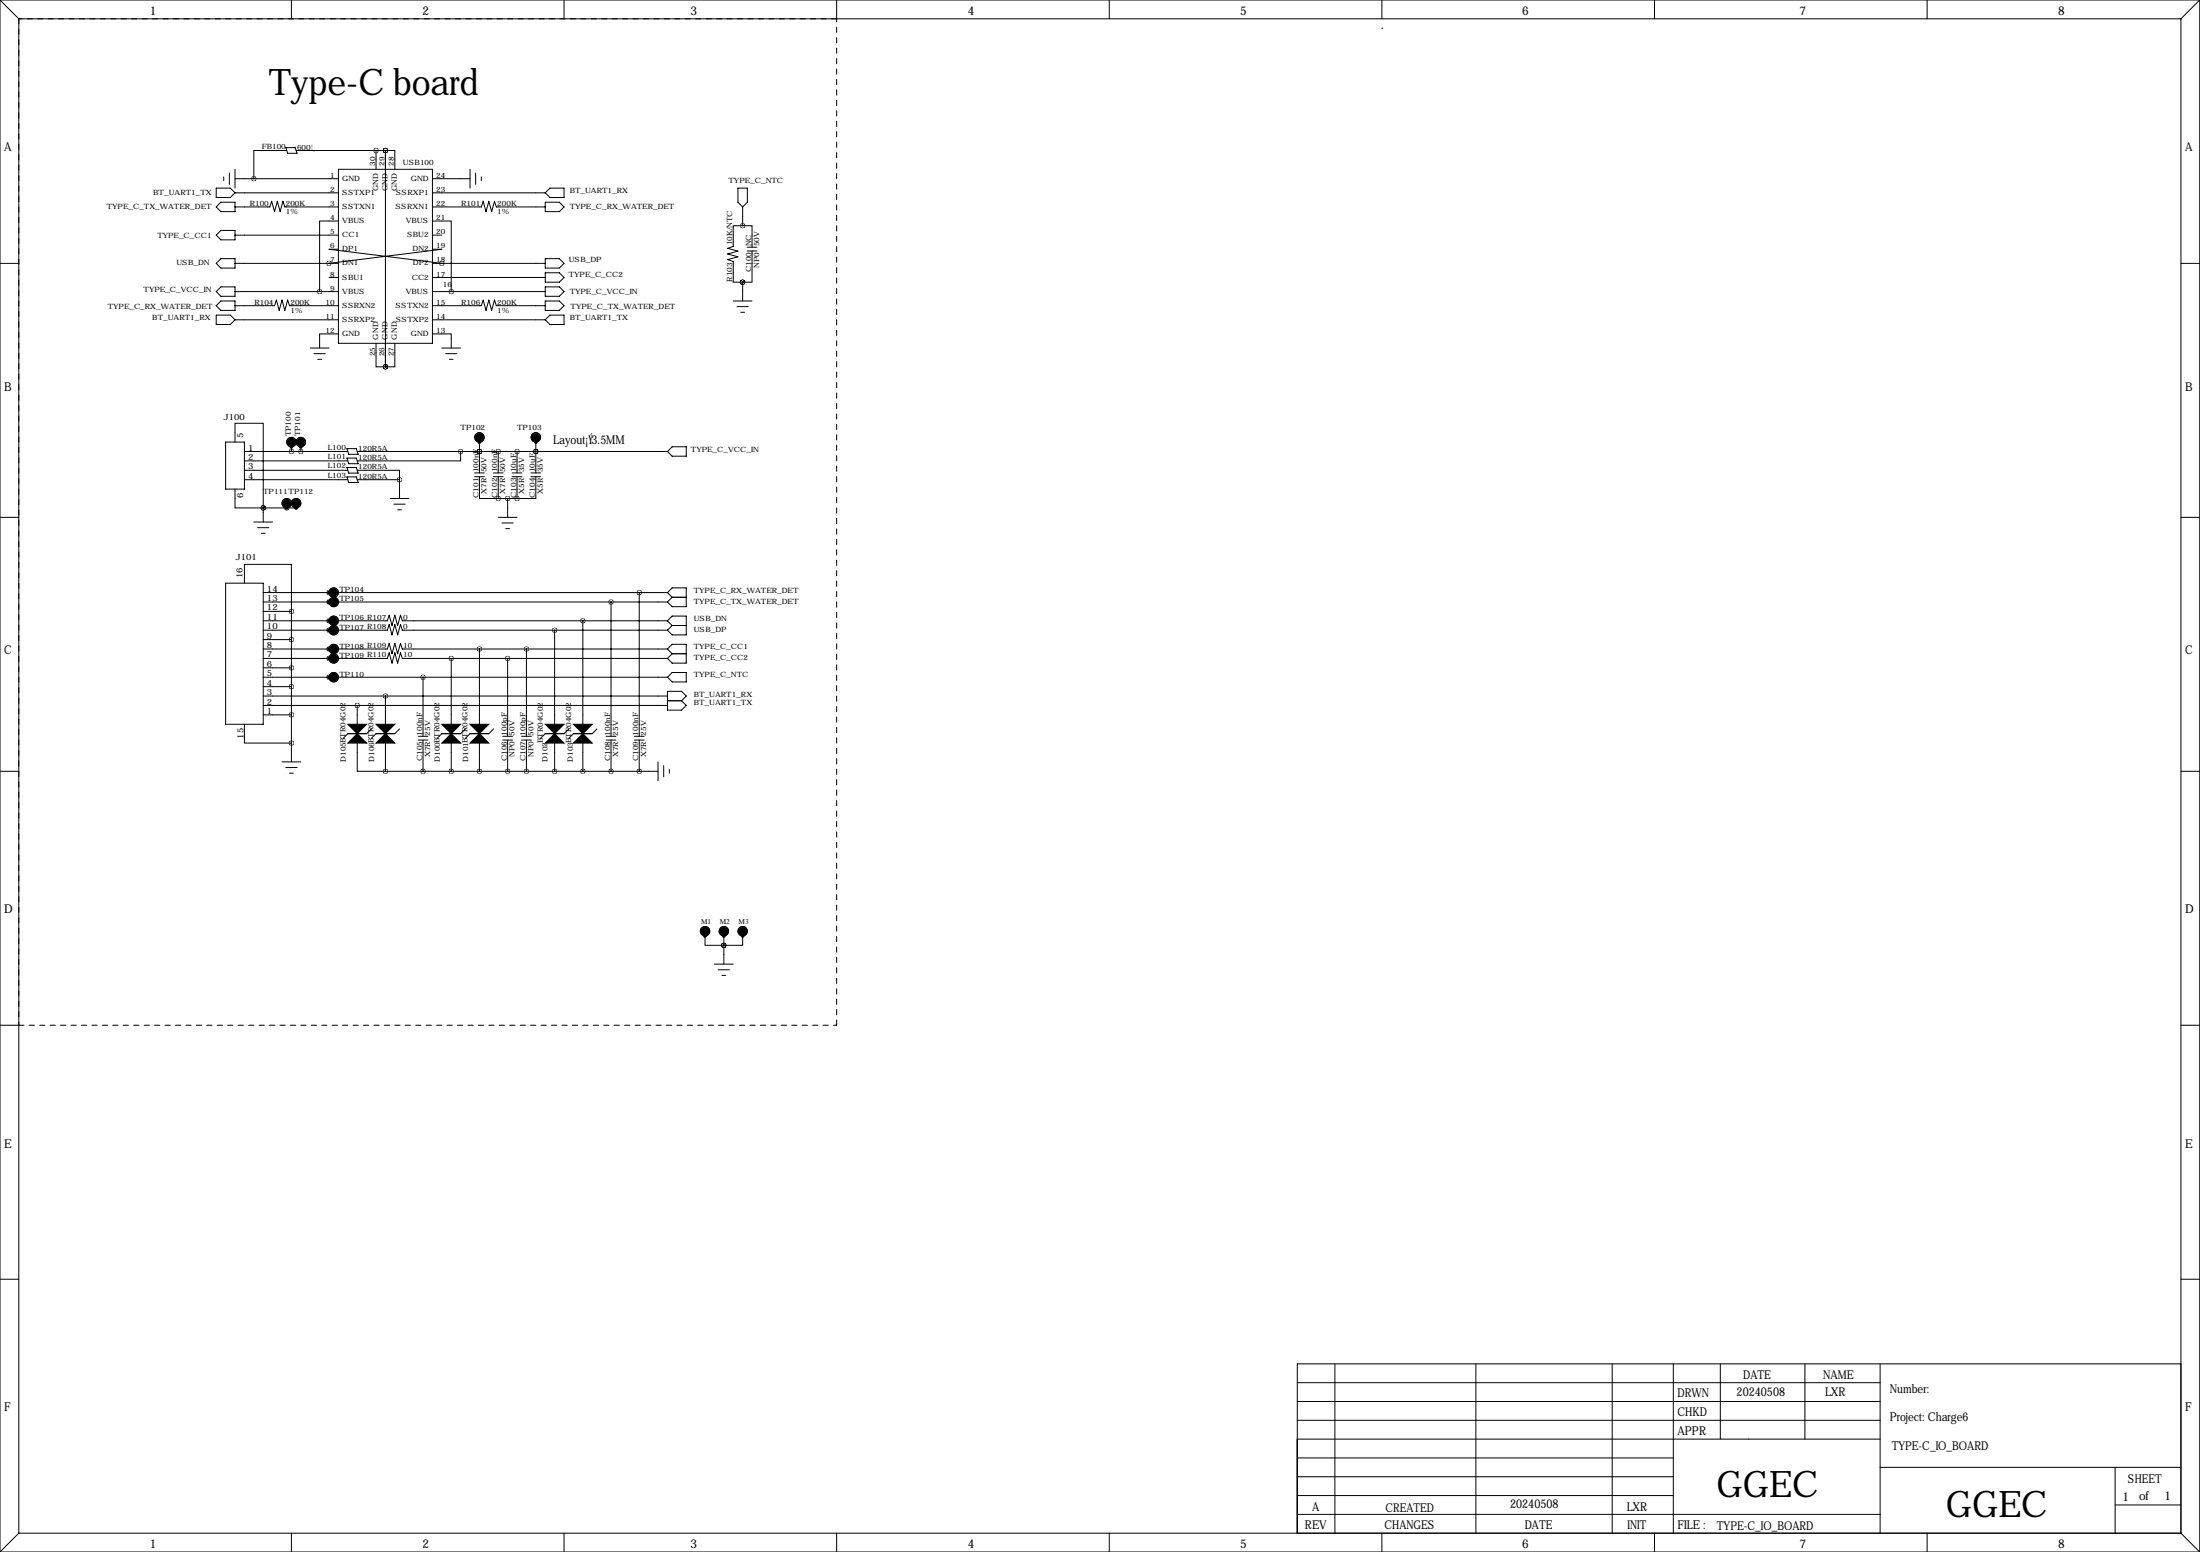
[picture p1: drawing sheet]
<svg xmlns="http://www.w3.org/2000/svg" width="594mm" height="419mm" viewBox="0 0 594 419" stroke-linecap="round" stroke-linejoin="round" font-family="sans-serif">
<g fill="none" stroke="#000" stroke-width=".27">
<path d="M0 0h594.4M0 0v419.1M0 0l5.1 5.1M5.1 5.1h584.2M5.1 5.1v408.9M78.7 0v5.1M152.4 0v5.1M226.1 0v5.1M299.7 0v5.1M373.4 7.6h.1M373.4 0v5.1M447 0v5.1"/>
<path d="M520.7 0v5.1M589.3 5.1v408.9M594.4 0v419.1M594.4 0l-5.1 5.1M77.2 39.9h2.6l.5 1.5h-2.6zM58.4 55.9l1.3-1.3h3.8v2.5h-3.8zM58.4 50.8h3.8l1.3 1.3-1.3 1.2h-3.8zM60.5 47.8v1M62 46.7v3.1M63.5 48.3h27.9M63.5 52.1h27.9M63.5 55.9h9.4l.5-1.5 .8 2.7 .7-2.7 .8 2.7 .8-2.7 .5 1.5h14.4"/>
<path d="M63.5 45.7v5.1M77.5 40.6h-8.9v7.7M80 40.6h24.1M91.4 59.7h-5v19M91.4 45.7h25.4v47h-25.4zM101.6 40.6v5.1M104.1 40.6h.1M104.1 40.6h2.6v5.1M104.1 40.6v58.5M116.8 59.7h5.1v19M116.8 48.3h10.2M116.8 52.1h30.5"/>
<path d="M116.8 55.9h13.2l.6-1.5 .7 2.7 .8-2.7 .7 2.7 .8-2.7 .5 1.5h13.2M127 45.7v5.1M128.5 46.7v3.1M130 47.8v1M147.3 52.1l1.3-1.3h3.8v2.5h-3.8zM147.3 54.6h3.8l1.3 1.3-1.3 1.2h-3.8zM199.4 50.8h2.5v3.8l-1.2 1.3-1.3-1.3zM200.7 55.9v5.1M0 71.1h5.1M58.4 63.5l1.3-1.3h3.8v2.6h-3.8zM58.4 71.1l1.3-1.2h3.8v2.5h-3.8zM59.7 77.5h3.8v2.5h-3.8l-1.3-1.3z"/>
<path d="M63.5 71.1h27.9M63.5 63.5h27.9M63.5 78.7h27.9M88.9 71.1h.1M88.9 74.9h2.5M91.4 67.3h-2.5l30.5 3.8M116.8 71.1h30.5M116.8 63.5h2.6M116.8 67.3h2.6l-30.5 3.8M116.8 74.9h30.5M116.8 78.7h30.5M119.4 71.1h.1"/>
<path d="M147.3 69.9h3.8l1.3 1.2-1.3 1.3h-3.8zM147.3 73.7h3.8l1.3 1.2-1.3 1.3h-3.8zM147.3 77.5h3.8l1.3 1.2-1.3 1.3h-3.8zM200.7 61h-2.6v5.5l-1.5 .6 2.8 .7-2.8 .8 2.8 .7-2.8 .8 1.5 .5v5.6h2.6M200.7 61h2.5v5.8M200.7 76.2h.1M200.7 76.2v5.1M201.9 67.8h2.6M201.9 66.8h2.6M203.2 67.8v8.4h-2.5M589.3 71.1h5.1M58.4 82.6l1.3-1.3h3.8v2.5h-3.8z"/>
<path d="M58.4 85.1h3.8l1.3 1.3-1.3 1.2h-3.8zM63.5 82.6h10.7l.5-1.6 .7 2.8 .8-2.8 .8 2.8 .7-2.8 .5 1.6h13.2M63.5 86.4h27.9M83.8 94h5.1M84.8 95.5h3.1M85.9 97h1M91.4 90.2h-5v3.8M101.6 92.7v6.4h2.5M104.1 99.1h.1M106.7 92.7v6.4h-2.6M116.8 90.2h5.1v3.8M116.8 82.6h13.2l.6-1.6 .7 2.8 .8-2.8 .7 2.8 .8-2.8 .5 1.6h13.2"/>
<path d="M116.8 86.4h30.5M119.4 94h5.1M120.4 95.5h3M121.4 97h1M147.3 86.4l1.3-1.3h3.8v2.5h-3.8zM147.3 81.3h3.8l1.3 1.3-1.3 1.2h-3.8zM198.1 81.3h5.1M199.1 82.8h3.1M200.2 84.3h1M61 119.4h5v12.7h-5zM63.5 119.4v-5.1h7.6v22.9M129.5 119.4v8.3"/>
<path d="M144.8 119.4v8.3M0 139.7h5.1M63.5 132.1v5.1h7.6M66 121.9h28M66 124.5h28M66 127h28M66 129.5h28M71.1 137.2h.1M71.1 137.2v3.8M71.1 137.2h8.9M77.5 137.2h.1M78.7 120.6v1.3"/>
<path d="M81.3 120.6v1.3M93.7 128.8h2.6l.5 1.5h-2.6zM93.7 121.2h2.6l.5 1.5h-2.6zM93.7 123.7h2.6l.5 1.5h-2.6zM93.7 126.2h2.6l.5 1.6h-2.6zM96.5 127h11.4v2.5M96.5 121.9h83.8M96.5 129.5h11.4M105.4 134.6h5.1M106.4 136.1h3.1M107.4 137.7h1.1M107.9 129.5v5.1"/>
<path d="M124.5 121.9v2.6h-28M128.2 128.7h2.7M128.2 127.7h2.7M129.5 128.7v5.9h5.1M129.5 121.9h.1M133.3 128.7h2.6M133.3 127.7h2.6M134.6 139.7h5.1M134.6 121.9v5.8M134.6 128.7v5.9M134.6 134.6h5.1M137.2 134.6v5.1"/>
<path d="M138.4 128.7h2.6M138.4 127.7h2.6M139.7 121.9v5.8M139.7 128.7v5.9M143.5 128.7h2.6M143.5 127.7h2.6M144.8 128.7v5.9h-5.1M144.8 121.9h.1M181.6 120.6h3.8v2.6h-3.8l-1.3-1.3zM589.3 139.7h5.1M61 157.5h10.1v38.1h-10.1zM66 157.5v-5.1h12.7v12.7"/>
<path d="M68.6 141h5.1M69.6 142.5h3M70.6 144h1M135.6 141.2h3.1M136.7 142.7h1M71.1 167.6h33.5l.6-1.5 .7 2.8 .8-2.8 .7 2.8 .8-2.8 .5 1.5h71.6M71.1 170.2h33.5l.6-1.5 .7 2.7 .8-2.7 .7 2.7 .8-2.7 .5 1.5h71.6M71.1 175.3h33.5l.6-1.6 .7 2.8 .8-2.8 .7 2.8 .8-2.8 .5 1.6h71.6M71.1 177.8h33.5l.6-1.5 .7 2.8 .8-2.8 .7 2.8 .8-2.8 .5 1.5h71.6M71.1 172.7h7.6M71.1 165.1h7.6M71.1 162.6h109.2"/>
<path d="M71.1 160h109.2M78.7 165.1v40.6M88.9 160h.1M88.9 162.6h.1M88.9 167.6h.1M88.9 170.2h.1M88.9 175.3h.1M88.9 177.8h.1M121.9 177.8v17.8M129.5 175.3v20.3M137.2 177.8v21M142.2 175.3v23.5"/>
<path d="M149.9 170.2v25.4M157.5 167.6v28M165.1 162.6v36.2M172.7 160v38.8M180.3 160l1.3 1.3M180.3 160l1.3-1.2h3.8v5h-3.8l-1.3-1.2M180.3 167.6l1.3-1.2h3.8v5h-3.8l-1.3-1.2M180.3 175.3l1.3-1.3h3.8v5.1h-3.8l-1.3-1.3M180.3 167.6l1.3 1.3M180.3 175.3l1.3 1.2M181.6 176.5l-1.3 1.3M181.6 168.9l-1.3 1.3"/>
<path d="M181.6 161.3h3.8M181.6 161.3l-1.3 1.3M181.6 168.9h3.8M181.6 176.5h3.8M66 195.6v5.1h12.7M71.1 193h7.6M71.1 190.5h109.2M71.1 188h109.2M71.1 185.4h7.6M71.1 182.9h109.2M71.1 180.3h7.6M88.9 182.9h.1"/>
<path d="M96.5 190.5v5.1M100.3 196.8l-1.2 1.3h-5.1l-1.3 1.3M104.1 188v7.6M107.9 196.8l-1.2 1.3h-5.1l-1.3 1.3M113 199.8h2.6M113 198.8h2.6M114.3 182.9v15.9M114.3 199.8v8.5M125.7 196.8l-1.2 1.3h-5.1l-1.3 1.3M133.3 196.8l-1.2 1.3h-5.1l-1.3 1.3M135.8 199.8h2.7M135.8 198.8h2.7"/>
<path d="M137.2 199.8v8.5M140.9 199.8h2.7M140.9 198.8h2.7M142.2 199.8v8.5M153.7 196.8l-1.3 1.3h-5.1l-1.3 1.3M161.3 196.8l-1.3 1.3h-5.1l-1.2 1.3M163.8 199.8h2.6M163.8 198.8h2.6M165.1 199.8v8.5M171.4 199.8h2.6M171.4 198.8h2.6M172.7 199.8v8.5"/>
<path d="M180.3 186.7h3.8l1.3 1.3-1.3 1.2 1.3 1.3-1.3 1.3h-3.8zM180.3 189.2h3.8M181.6 181.6h3.8v2.5h-3.8l-1.3-1.2zM0 208.3h5.1M76.2 205.7h5.1M77.2 207.3h3.1M78.2 208.8h1M96.5 200.7v7.6h7.6M104.1 208.3h73.7M104.1 200.7v7.6M121.9 200.7v7.6M129.5 200.7v7.6"/>
<path d="M149.9 200.7v7.6M157.5 200.7v7.6M177.8 205.7v5.1M179.3 206.8v3M180.8 207.8v1M589.3 208.3h5.1M190.5 252.7v2.6h5.1M195.6 255.3h.1M195.6 252.7v7.7M200.7 252.7v2.6h-5.1M0 276.9h5.1M193 260.4h5.1"/>
<path d="M194.1 261.9h3M195.1 263.4h1M589.3 276.9h5.1M0 345.4h5.1M589.3 345.4h5.1M350.5 378.5h157.5M350.5 373.4h157.5M360.7 368.3v45.7M398.8 368.3v45.7M435.6 368.3v45.7M452.1 368.3v45.7M464.8 368.3v20.3"/>
<path d="M487.7 368.3v20.3M508 368.3v45.7M589.3 368.3h-238.8v45.7M350.5 398.8h101.6M350.5 393.7h101.6M350.5 388.6h157.5M350.5 383.5h157.5M508 396.2h81.3M571.5 396.2v17.8M0 419.1h594.4M5.1 414h584.2M5.1 414l-5.1 5.1"/>
<path d="M78.7 414v5.1M152.4 414v5.1M226.1 414v5.1M299.7 414v5.1M350.5 408.9h157.5M350.5 403.9h101.6M373.4 414v5.1M447 414v5.1M520.7 414v5.1M571.5 406.4h17.8M589.3 414l5.1 5.1"/>
<circle cx="78.7" cy="119.4" r="1.27"/>
<circle cx="81.3" cy="119.4" r="1.27"/>
<circle cx="129.5" cy="118.1" r="1.27"/>
<circle cx="144.8" cy="118.1" r="1.27"/>
<circle cx="77.5" cy="135.9" r="1.27"/>
<circle cx="80" cy="135.9" r="1.27"/>
<circle cx="90.2" cy="167.6" r="1.27"/>
<circle cx="90.2" cy="170.2" r="1.27"/>
<circle cx="90.2" cy="162.6" r="1.27"/>
<circle cx="90.2" cy="175.3" r="1.27"/>
<circle cx="90.2" cy="160" r="1.27"/>
<circle cx="90.2" cy="177.8" r="1.27"/>
<circle cx="90.2" cy="182.9" r="1.27"/>
<circle cx="190.5" cy="251.5" r="1.27"/>
<circle cx="195.6" cy="251.5" r="1.27"/>
<circle cx="200.7" cy="251.5" r="1.27"/>
</g>
<path d="M5.1 5.1v271.8M226.1 5.1h-221M5.1 276.9h221M226.1 276.9v-271.8" fill="none" stroke="#000" stroke-width=".27" stroke-dasharray="1.4 1.4"/>
<path d="M96.5 198.1l2.6 2.6h-5.1zM94 195.6h5.1l-2.6 2.5zM104.1 198.1l2.6 2.6h-5.1zM101.6 195.6h5.1l-2.6 2.5zM121.9 198.1l2.6 2.6h-5.1zM119.4 195.6h5.1l-2.6 2.5zM127 200.7l2.5-2.6 2.6 2.6zM127 195.6h5.1l-2.6 2.5zM149.9 198.1l2.5 2.6h-5.1zM147.3 195.6h5.1l-2.5 2.5zM157.5 198.1l2.5 2.6h-5.1zM154.9 195.6h5.1l-2.5 2.5z" fill="#000" stroke="#000" stroke-width=".27"/>
<g fill="none" stroke="#000" stroke-width="1.3">
<circle cx="78.7" cy="119.4" r=".56"/>
<circle cx="81.3" cy="119.4" r=".56"/>
<circle cx="129.5" cy="118.2" r=".56"/>
<circle cx="144.8" cy="118.2" r=".56"/>
<circle cx="77.5" cy="135.9" r=".56"/>
<circle cx="80" cy="135.9" r=".56"/>
<circle cx="90.1" cy="160" r=".56"/>
<circle cx="90.1" cy="170.2" r=".56"/>
<circle cx="90.1" cy="177.8" r=".56"/>
<circle cx="90.1" cy="167.6" r=".56"/>
<circle cx="90.1" cy="175.3" r=".56"/>
<circle cx="90.1" cy="162.6" r=".56"/>
<circle cx="90.1" cy="182.9" r=".56"/>
<circle cx="190.5" cy="251.5" r=".56"/>
<circle cx="195.6" cy="251.5" r=".56"/>
<circle cx="200.7" cy="251.5" r=".56"/>
</g>
<g fill="none" stroke="#000" stroke-width=".51">
<circle cx="129.5" cy="119.4" r=".25"/>
<circle cx="144.8" cy="119.4" r=".25"/>
<circle cx="77.5" cy="137.2" r=".25"/>
<circle cx="78.7" cy="120.6" r=".25"/>
<circle cx="80" cy="137.2" r=".25"/>
<circle cx="81.3" cy="120.6" r=".25"/>
<circle cx="88.9" cy="162.6" r=".25"/>
<circle cx="88.9" cy="175.3" r=".25"/>
<circle cx="88.9" cy="167.6" r=".25"/>
<circle cx="88.9" cy="170.2" r=".25"/>
<circle cx="88.9" cy="160" r=".25"/>
<circle cx="88.9" cy="177.8" r=".25"/>
<circle cx="88.9" cy="182.9" r=".25"/>
<circle cx="190.5" cy="252.7" r=".25"/>
<circle cx="195.6" cy="252.7" r=".25"/>
<circle cx="200.7" cy="252.7" r=".25"/>
</g>
<path d="M121.9 78.7a.05 .05 0 0 0 .1 0 .05 .05 0 0 0-.1 0zM86.3 78.7a.05 .05 0 0 0 .1 0 .05 .05 0 0 0-.1 0zM68.5 48.3a.05 .05 0 0 0 .1 0 .05 .05 0 0 0-.1 0zM104.1 99.1a.05 .05 0 0 0 .1 0 .05 .05 0 0 0-.1 0zM119.3 71.1a.05 .05 0 0 0 .1 0 .05 .05 0 0 0-.1 0zM200.6 61a.05 .05 0 0 0 .1 0 .05 .05 0 0 0-.1 0zM200.6 76.2a.05 .05 0 0 0 .1 0 .05 .05 0 0 0-.1 0zM200.6 76.2a.05 .05 0 0 0 .1 0 .05 .05 0 0 0-.1 0zM104.1 40.6a.05 .05 0 0 0 .1 0 .05 .05 0 0 0-.1 0zM104.1 99.1a.05 .05 0 0 0 .1 0 .05 .05 0 0 0-.1 0zM104.1 40.6a.05 .05 0 0 0 .1 0 .05 .05 0 0 0-.1 0zM172.7 160a.05 .05 0 0 0 .1 0 .05 .05 0 0 0-.1 0zM129.5 175.3a.05 .05 0 0 0 .1 0 .05 .05 0 0 0-.1 0zM121.9 177.8a.05 .05 0 0 0 .1 0 .05 .05 0 0 0-.1 0zM124.4 121.9a.05 .05 0 0 0 .1 0 .05 .05 0 0 0-.1 0zM121.9 208.3a.05 .05 0 0 0 .1 0 .05 .05 0 0 0-.1 0zM129.5 208.3a.05 .05 0 0 0 .1 0 .05 .05 0 0 0-.1 0zM149.8 208.3a.05 .05 0 0 0 .1 0 .05 .05 0 0 0-.1 0zM157.4 208.3a.05 .05 0 0 0 .1 0 .05 .05 0 0 0-.1 0zM157.4 167.6a.05 .05 0 0 0 .1 0 .05 .05 0 0 0-.1 0zM149.8 170.2a.05 .05 0 0 0 .1 0 .05 .05 0 0 0-.1 0zM142.2 175.3a.05 .05 0 0 0 .1 0 .05 .05 0 0 0-.1 0zM137.1 177.8a.05 .05 0 0 0 .1 0 .05 .05 0 0 0-.1 0zM137.1 208.3a.05 .05 0 0 0 .1 0 .05 .05 0 0 0-.1 0zM142.2 208.3a.05 .05 0 0 0 .1 0 .05 .05 0 0 0-.1 0zM134.6 134.6a.05 .05 0 0 0 .1 0 .05 .05 0 0 0-.1 0zM137.1 134.6a.05 .05 0 0 0 .1 0 .05 .05 0 0 0-.1 0zM144.7 121.9a.05 .05 0 0 0 .1 0 .05 .05 0 0 0-.1 0zM134.6 121.9a.05 .05 0 0 0 .1 0 .05 .05 0 0 0-.1 0zM129.5 121.9a.05 .05 0 0 0 .1 0 .05 .05 0 0 0-.1 0zM129.5 121.9a.05 .05 0 0 0 .1 0 .05 .05 0 0 0-.1 0zM144.7 121.9a.05 .05 0 0 0 .1 0 .05 .05 0 0 0-.1 0zM172.7 208.3a.05 .05 0 0 0 .1 0 .05 .05 0 0 0-.1 0zM78.7 121.9a.05 .05 0 0 0 .1 0 .05 .05 0 0 0-.1 0zM78.7 172.7a.05 .05 0 0 0 .1 0 .05 .05 0 0 0-.1 0zM78.7 180.3a.05 .05 0 0 0 .1 0 .05 .05 0 0 0-.1 0zM81.2 121.9a.05 .05 0 0 0 .1 0 .05 .05 0 0 0-.1 0zM107.9 129.5a.05 .05 0 0 0 .1 0 .05 .05 0 0 0-.1 0zM71.1 137.2a.05 .05 0 0 0 .1 0 .05 .05 0 0 0-.1 0zM78.7 165.1a.05 .05 0 0 0 .1 0 .05 .05 0 0 0-.1 0zM78.7 185.4a.05 .05 0 0 0 .1 0 .05 .05 0 0 0-.1 0zM78.7 193a.05 .05 0 0 0 .1 0 .05 .05 0 0 0-.1 0zM78.7 200.7a.05 .05 0 0 0 .1 0 .05 .05 0 0 0-.1 0zM104.1 188a.05 .05 0 0 0 .1 0 .05 .05 0 0 0-.1 0zM96.5 190.5a.05 .05 0 0 0 .1 0 .05 .05 0 0 0-.1 0zM104.1 208.3a.05 .05 0 0 0 .1 0 .05 .05 0 0 0-.1 0zM195.5 255.3a.05 .05 0 0 0 .1 0 .05 .05 0 0 0-.1 0zM195.5 255.3a.05 .05 0 0 0 .1 0 .05 .05 0 0 0-.1 0zM71.1 137.2a.05 .05 0 0 0 .1 0 .05 .05 0 0 0-.1 0zM77.4 137.2a.05 .05 0 0 0 .1 0 .05 .05 0 0 0-.1 0z" fill="#000" stroke="#000" stroke-width="1.3"/>
<g font-size="9.9">
<text x="72.6" y="25.7">Type-C board</text>
<text x="463.8" y="404.1">GGEC</text>
<text x="525.7" y="409.8">GGEC</text>
</g>
<g font-size="3.3">
<text x="40.5" y="4">1</text>
<text x="114.1" y="4">2</text>
<text x="186.5" y="4">3</text>
<text x="261.5" y="4">4</text>
<text x="335.1" y="4">5</text>
<text x="411.3" y="4">6</text>
<text x="486.3" y="4">7</text>
<text x="556.1" y="4">8</text>
<text x="1.1" y="40.8">A</text>
<text x="590.4" y="40.8">A</text>
<text x="1.1" y="105.6">B</text>
<text x="590.4" y="105.6">B</text>
<text x="149.5" y="119.8">Layout¡Ý3.5MM</text>
<text x="1.1" y="176.7">C</text>
<text x="590.4" y="176.7">C</text>
<text x="1.1" y="246.5">D</text>
<text x="590.4" y="246.5">D</text>
<text x="1.1" y="310">E</text>
<text x="590.4" y="310">E</text>
<text x="453.2" y="377.3">DRWN</text>
<text x="469.2" y="377.1">20240508</text>
<text x="471" y="372.3">DATE</text>
<text x="492.6" y="372.3">NAME</text>
<text x="493.1" y="377.1">LXR</text>
<text x="510.6" y="376.2">Number:</text>
<text x="1.1" y="381.2">F</text>
<text x="453.2" y="382.4">CHKD</text>
<text x="510.6" y="383.8">Project: Charge6</text>
<text x="590.4" y="381.2">F</text>
<text x="453.2" y="387.5">APPR</text>
<text x="511.1" y="391.7">TYPE-C_IO_BOARD</text>
<text x="575" y="400.6">SHEET</text>
<text x="354.5" y="407.9">A</text>
<text x="408" y="407.3">20240508</text>
<text x="573.5" y="405.2">1</text>
<text x="578" y="405">of</text>
<text x="584.8" y="405">1</text>
<text x="352.6" y="413">REV</text>
<text x="374.1" y="413">CHANGES</text>
<text x="374.4" y="408.2">CREATED</text>
<text x="412" y="413">DATE</text>
<text x="439.5" y="408.1">LXR</text>
<text x="439.8" y="412.9">INIT</text>
<text x="453.2" y="412.9">FILE :</text>
<text x="463.9" y="413.2">TYPE-C_IO_BOARD</text>
<text x="40.5" y="418">1</text>
<text x="114.1" y="418">2</text>
<text x="186.5" y="418">3</text>
<text x="261.5" y="418">4</text>
<text x="335.1" y="418">5</text>
<text x="411.3" y="418">6</text>
<text x="486.3" y="418">7</text>
<text x="556.1" y="418">8</text>
</g>
<g font-size="2.3">
<text x="60.4" y="113.5">J100</text>
<text x="65.7" y="118.4" transform="rotate(-90 65.7 118.4)">5</text>
<text x="67.1" y="121.7">1</text>
<text x="67.1" y="124.2">2</text>
<text x="67.1" y="126.7">3</text>
<text x="67.1" y="129.3">4</text>
<text x="65.7" y="134.5" transform="rotate(-90 65.7 134.5)">6</text>
<text x="63.7" y="151.3">J101</text>
<text x="65.5" y="156.2" transform="rotate(-90 65.5 156.2)">16</text>
<text x="72.1" y="159.8">14</text>
<text x="72.1" y="167.4">11</text>
<text x="72.1" y="164.8">12</text>
<text x="72.1" y="162.3">13</text>
<text x="72.1" y="172.5">9</text>
<text x="72.1" y="169.9">10</text>
<text x="72.1" y="177.5">7</text>
<text x="72.1" y="175">8</text>
<text x="72.1" y="185.2">4</text>
<text x="72.1" y="182.6">5</text>
<text x="72.1" y="180.1">6</text>
<text x="72.1" y="190.2">2</text>
<text x="72.1" y="187.7">3</text>
<text x="72.1" y="192.8">1</text>
<text x="65.8" y="199.5" transform="rotate(-90 65.8 199.5)">15</text>
</g>
<g font-size="2">
<text x="70.7" y="40.1">FB100</text>
<text x="80.3" y="40.4">600¦¸</text>
<text x="101.3" y="44.7" transform="rotate(-90 101.3 44.7)">30</text>
<text x="103.9" y="44.7" transform="rotate(-90 103.9 44.7)">29</text>
<text x="106.4" y="44.7" transform="rotate(-90 106.4 44.7)">28</text>
<text x="108.9" y="44.4">USB100</text>
<text x="41.4" y="52.6">BT_UART1_TX</text>
<text x="89.2" y="48">1</text>
<text x="89.2" y="51.8">2</text>
<text x="92.5" y="48.8">GND</text>
<text x="92.5" y="52.6">SSTXP1</text>
<text x="102.2" y="51.6" transform="rotate(-90 102.2 51.6)">GND</text>
<text x="104.7" y="51.6" transform="rotate(-90 104.7 51.6)">GND</text>
<text x="106.9" y="52.6">SSRXP1</text>
<text x="107.2" y="51.6" transform="rotate(-90 107.2 51.6)">GND</text>
<text x="111" y="48.8">GND</text>
<text x="117.9" y="51.8">23</text>
<text x="117.9" y="48">24</text>
<text x="153.9" y="52.1">BT_UART1_RX</text>
<text x="196.9" y="49.5">TYPE_C_NTC</text>
<text x="28.9" y="56.4">TYPE_C_TX_WATER_DET</text>
<text x="67.5" y="55.6">R100</text>
<text x="77.2" y="55.6">200K</text>
<text x="77.2" y="57.8">1%</text>
<text x="89.2" y="55.6">3</text>
<text x="89.2" y="59.4">4</text>
<text x="92.5" y="56.4">SSTXN1</text>
<text x="106.8" y="56.4">SSRXN1</text>
<text x="117.9" y="59.4">21</text>
<text x="117.9" y="55.6">22</text>
<text x="124.6" y="55.6">R101</text>
<text x="134.4" y="55.6">200K</text>
<text x="134.4" y="57.8">1%</text>
<text x="153.9" y="56.4">TYPE_C_RX_WATER_DET</text>
<text x="42.5" y="64.3">TYPE_C_CC1</text>
<text x="89.2" y="63.2">5</text>
<text x="92.5" y="60.3">VBUS</text>
<text x="92.5" y="64.1">CC1</text>
<text x="109.6" y="60.3">VBUS</text>
<text x="110" y="64.1">SBU2</text>
<text x="117.9" y="63.2">20</text>
<text x="47.7" y="71.6">USB_DN</text>
<text x="89.2" y="67.1">6</text>
<text x="89.2" y="70.9">7</text>
<text x="92.5" y="67.9">DP1</text>
<text x="92.5" y="71.7">DN1</text>
<text x="111.5" y="67.9">DN2</text>
<text x="111.6" y="71.7">DP2</text>
<text x="117.9" y="70.9">18</text>
<text x="117.9" y="67.1">19</text>
<text x="153.7" y="70.9">USB_DP</text>
<text x="197.9" y="66.3" transform="rotate(-90 197.9 66.3)">10K/NTC</text>
<text x="202.9" y="66.5" transform="rotate(-90 202.9 66.5)">NC</text>
<text x="205.1" y="66.5" transform="rotate(-90 205.1 66.5)">50V</text>
<text x="89.2" y="74.7">8</text>
<text x="92.5" y="75.5">SBU1</text>
<text x="111.3" y="75.5">CC2</text>
<text x="117.9" y="74.7">17</text>
<text x="119.6" y="77.5">16</text>
<text x="153.7" y="74.7">TYPE_C_CC2</text>
<text x="197.9" y="76" transform="rotate(-90 197.9 76)">R103</text>
<text x="202.9" y="73.5" transform="rotate(-90 202.9 73.5)">C100</text>
<text x="205.1" y="72.3" transform="rotate(-90 205.1 72.3)">NP0</text>
<text x="29.1" y="83.3">TYPE_C_RX_WATER_DET</text>
<text x="38.8" y="78.7">TYPE_C_VCC_IN</text>
<text x="68.7" y="82.3">R104</text>
<text x="78.5" y="82.3">200K</text>
<text x="88" y="82.3">10</text>
<text x="89.2" y="78.5">9</text>
<text x="92.5" y="79.3">VBUS</text>
<text x="92.5" y="83.1">SSRXN2</text>
<text x="106.8" y="83.1">SSTXN2</text>
<text x="109.6" y="79.3">VBUS</text>
<text x="117.9" y="82.3">15</text>
<text x="124.6" y="82.3">R106</text>
<text x="134.4" y="82.3">200K</text>
<text x="153.9" y="79.5">TYPE_C_VCC_IN</text>
<text x="154.2" y="83.3">TYPE_C_TX_WATER_DET</text>
<text x="41.1" y="86.4">BT_UART1_RX</text>
<text x="78.5" y="84.4">1%</text>
<text x="88" y="86.1">11</text>
<text x="88" y="89.9">12</text>
<text x="92.5" y="86.9">SSRXP2</text>
<text x="106.9" y="86.9">SSTXP2</text>
<text x="117.9" y="89.9">13</text>
<text x="117.9" y="86.1">14</text>
<text x="134.4" y="84.4">1%</text>
<text x="153.9" y="86.4">BT_UART1_TX</text>
<text x="92.5" y="90.7">GND</text>
<text x="102.2" y="91.7" transform="rotate(-90 102.2 91.7)">GND</text>
<text x="104.7" y="91.7" transform="rotate(-90 104.7 91.7)">GND</text>
<text x="107.2" y="91.7" transform="rotate(-90 107.2 91.7)">GND</text>
<text x="111" y="90.7">GND</text>
<text x="101.3" y="96.2" transform="rotate(-90 101.3 96.2)">25</text>
<text x="103.9" y="96.2" transform="rotate(-90 103.9 96.2)">26</text>
<text x="106.4" y="96.2" transform="rotate(-90 106.4 96.2)">27</text>
<text x="78.6" y="117.9" transform="rotate(-90 78.6 117.9)">TP100</text>
<text x="81.1" y="117.9" transform="rotate(-90 81.1 117.9)">TP101</text>
<text x="124.5" y="116.1">TP102</text>
<text x="139.7" y="116.1">TP103</text>
<text x="88.5" y="121.4">L100</text>
<text x="88.5" y="124">L101</text>
<text x="96.8" y="121.7">120R5A</text>
<text x="96.8" y="124.2">120R5A</text>
<text x="186.7" y="122.2">TYPE_C_VCC_IN</text>
<text x="88.5" y="126.5">L102</text>
<text x="88.5" y="129">L103</text>
<text x="96.8" y="126.7">120R5A</text>
<text x="96.8" y="129.3">120R5A</text>
<text x="129.3" y="127.5" transform="rotate(-90 129.3 127.5)">100nF</text>
<text x="131.4" y="127.5" transform="rotate(-90 131.4 127.5)">50V</text>
<text x="134.4" y="127.5" transform="rotate(-90 134.4 127.5)">100nF</text>
<text x="136.5" y="127.5" transform="rotate(-90 136.5 127.5)">50V</text>
<text x="139.4" y="127.5" transform="rotate(-90 139.4 127.5)">10uF</text>
<text x="141.6" y="127.5" transform="rotate(-90 141.6 127.5)">35V</text>
<text x="144.5" y="127.5" transform="rotate(-90 144.5 127.5)">10uF</text>
<text x="146.7" y="127.5" transform="rotate(-90 146.7 127.5)">35V</text>
<text x="71.1" y="133.4">TP111TP112</text>
<text x="129.3" y="134.4" transform="rotate(-90 129.3 134.4)">C101</text>
<text x="131.4" y="133.3" transform="rotate(-90 131.4 133.3)">X7R</text>
<text x="134.4" y="134.4" transform="rotate(-90 134.4 134.4)">C102</text>
<text x="136.5" y="133.3" transform="rotate(-90 136.5 133.3)">X7R</text>
<text x="139.4" y="134.4" transform="rotate(-90 139.4 134.4)">C103</text>
<text x="141.6" y="133.3" transform="rotate(-90 141.6 133.3)">X5R</text>
<text x="144.5" y="134.4" transform="rotate(-90 144.5 134.4)">C104</text>
<text x="146.7" y="133.3" transform="rotate(-90 146.7 133.3)">X5R</text>
<text x="91.7" y="159.9">TP104</text>
<text x="187.5" y="160">TYPE_C_RX_WATER_DET</text>
<text x="91.7" y="162.4">TP105</text>
<text x="91.7" y="167.5">TP106 R107</text>
<text x="109" y="167.4">0</text>
<text x="187.5" y="163.1">TYPE_C_TX_WATER_DET</text>
<text x="187.5" y="167.6">USB_DN</text>
<text x="91.7" y="170">TP107 R108</text>
<text x="109" y="169.9">0</text>
<text x="187.5" y="170.7">USB_DP</text>
<text x="91.7" y="175.1">TP108 R109</text>
<text x="91.7" y="177.7">TP109 R110</text>
<text x="109" y="175">10</text>
<text x="109" y="177.5">10</text>
<text x="187.5" y="175.3">TYPE_C_CC1</text>
<text x="187.5" y="178.3">TYPE_C_CC2</text>
<text x="91.7" y="182.7">TP110</text>
<text x="187.5" y="182.9">TYPE_C_NTC</text>
<text x="187.5" y="188.2">BT_UART1_RX</text>
<text x="187.5" y="190.5">BT_UART1_TX</text>
<text x="114" y="198.6" transform="rotate(-90 114 198.6)">100nF</text>
<text x="116.2" y="198.6" transform="rotate(-90 116.2 198.6)">25V</text>
<text x="136.9" y="198.6" transform="rotate(-90 136.9 198.6)">100pF</text>
<text x="139.1" y="198.6" transform="rotate(-90 139.1 198.6)">50V</text>
<text x="142" y="198.6" transform="rotate(-90 142 198.6)">100pF</text>
<text x="144.1" y="198.6" transform="rotate(-90 144.1 198.6)">50V</text>
<text x="146.7" y="200.7" transform="rotate(-90 146.7 200.7)">BTR04G02</text>
<text x="154.3" y="200.7" transform="rotate(-90 154.3 200.7)">BTR04G02</text>
<text x="164.8" y="198.6" transform="rotate(-90 164.8 198.6)">100nF</text>
<text x="167" y="198.6" transform="rotate(-90 167 198.6)">25V</text>
<text x="172.5" y="198.6" transform="rotate(-90 172.5 198.6)">100nF</text>
<text x="174.6" y="198.6" transform="rotate(-90 174.6 198.6)">25V</text>
<text x="93.5" y="205.7" transform="rotate(-90 93.5 205.7)">D105BTR04G02</text>
<text x="101.1" y="205.7" transform="rotate(-90 101.1 205.7)">D106BTR04G02</text>
<text x="114" y="205.5" transform="rotate(-90 114 205.5)">C105</text>
<text x="116.2" y="204.4" transform="rotate(-90 116.2 204.4)">X7R</text>
<text x="118.9" y="205.7" transform="rotate(-90 118.9 205.7)">D100BTR04G02</text>
<text x="126.5" y="205.7" transform="rotate(-90 126.5 205.7)">D101BTR04G02</text>
<text x="136.9" y="205.5" transform="rotate(-90 136.9 205.5)">C106</text>
<text x="139.1" y="204.4" transform="rotate(-90 139.1 204.4)">NP0</text>
<text x="142" y="205.5" transform="rotate(-90 142 205.5)">C107</text>
<text x="144.1" y="204.4" transform="rotate(-90 144.1 204.4)">NP0</text>
<text x="147.9" y="205.7" transform="rotate(-90 147.9 205.7)">D102</text>
<text x="154.8" y="205.7" transform="rotate(-90 154.8 205.7)">D103</text>
<text x="164.8" y="205.5" transform="rotate(-90 164.8 205.5)">C108</text>
<text x="167" y="204.4" transform="rotate(-90 167 204.4)">X7R</text>
<text x="172.5" y="205.5" transform="rotate(-90 172.5 205.5)">C109</text>
<text x="174.6" y="204.4" transform="rotate(-90 174.6 204.4)">X7R</text>
<text x="189.4" y="249.4">M1</text>
<text x="194.5" y="249.4">M2</text>
<text x="199.6" y="249.4">M3</text>
</g>
</svg>
